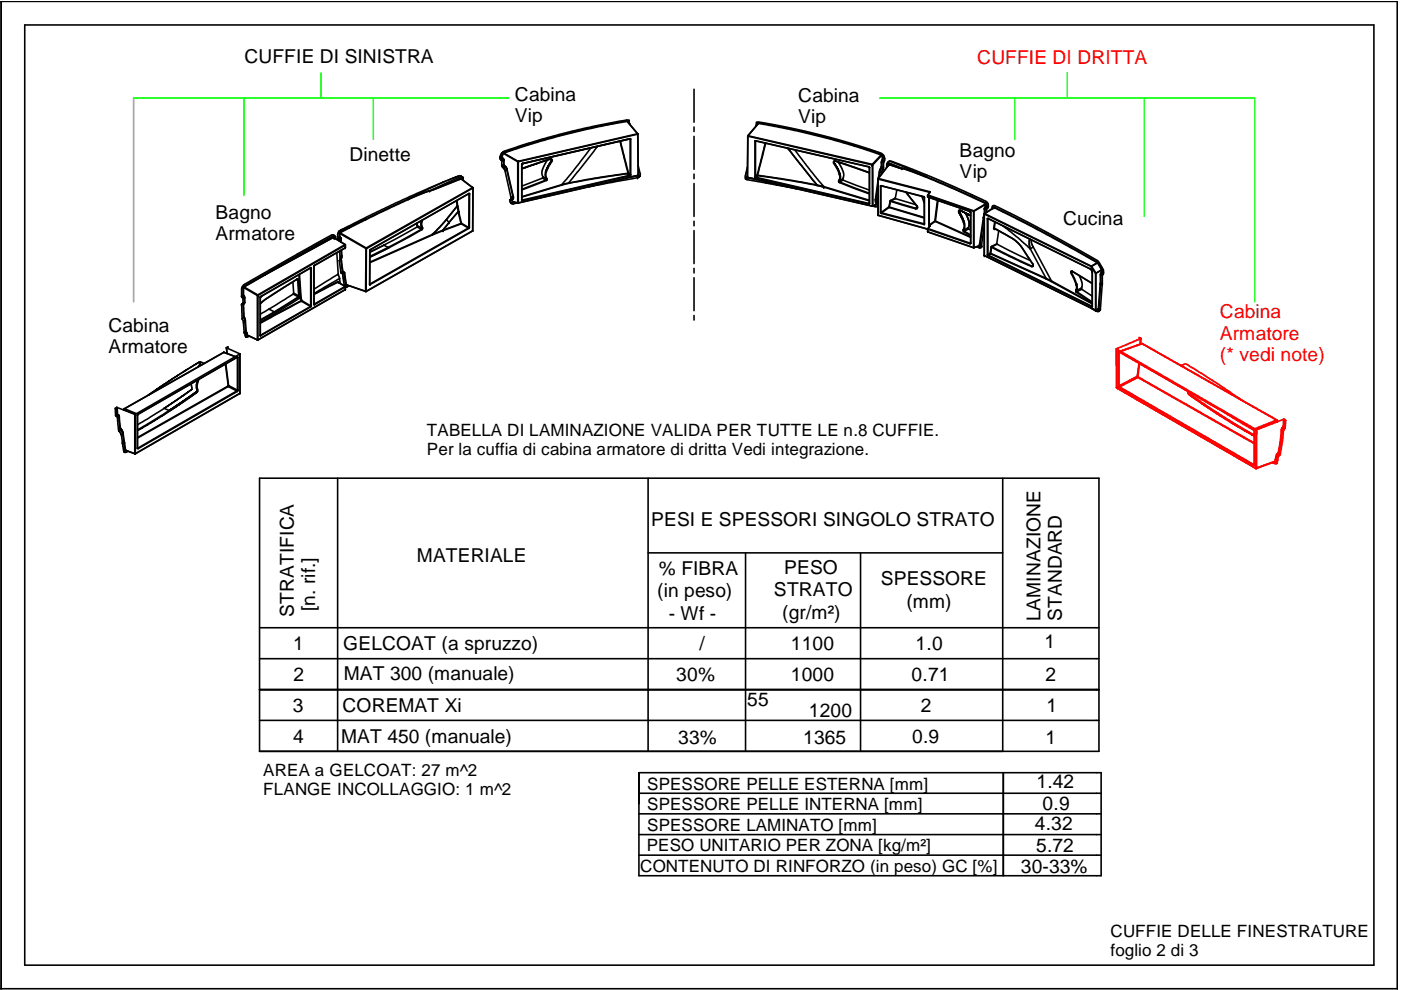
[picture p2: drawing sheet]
<svg xmlns="http://www.w3.org/2000/svg" width="297mm" height="210mm" viewBox="0 0 297 210" stroke-linecap="round" stroke-linejoin="round" font-family="sans-serif">
<g fill="none" stroke="#000" stroke-width=".34">
<path d="M93.9 38.7l-10 4.4-11.6 5.6M93.9 38.7l-7.4 3.5M97.3 38l-6.2 2.5M97.3 38l.1 .1M97.4 38.1l-6.3 2.4M97.7 37.9h.1M97.7 37.9l2.5 1.9M97.7 37.9l-.3 .2M97.8 37.4l-.4-.1-3.5 1.4M97.8 37.4l-6.7 3.1M97.8 37.4l.3 .2M97.8 37.9l2.4 1.9"/>
<path d="M97.9 37.9l-.2-.1v.1M97.9 37.9h-.1M97.9 37.9h.1M98.1 37.6l.1 .6M98.1 37.6l-.8 .4M100.2 39.8v.1M100.2 39.8h.1M100.2 39.8l-22.6 12.8M100.2 39.9h.1M100.2 39.9l-22.5 12.8M100.3 39.8v.1M100.3 39.9l-.1 9"/>
<path d="M100.3 39.8l-.1 9.1M106 33.4l.2 .5M106 33.4h.1M106 33.3v.1M106.2 33.9l.2 .3M106.3 33.3l.3 .4M106.3 33.2l-.3 .2M106.3 33.2l-.3 .1M106.3 33.2h.2M106.3 33.2v.1M106.3 33.3h.2M106.3 33.3l-.3 .1"/>
<path d="M106.4 35.1l.2 .4M106.4 34.2v.9M106.5 33.3l.1 .3M106.5 33.2v.1M106.6 35.5l.5 .7M106.6 33.7l.2 .3M106.6 33.7l-.4 .2M106.6 32.5h.1M106.6 32.5l-.3 .7M106.6 33.6l.2 .4M106.6 33.6v.1M106.7 32.5l-.2 .7"/>
<path d="M106.7 32.5l3.1 1.8M106.8 34.9h.1M106.8 34.9l.2 .4M106.8 34.9l-.4 .2M106.8 34h.1M106.8 34v.9M106.8 34l-.4 .2M106.8 32.3v.2M106.8 32.3l-.2 .2M106.8 32.5h-.1M106.8 34.9l.2 .3M106.8 32.5l3.1 1.7"/>
<path d="M107 35.3l.4 .7M107 35.3l-.4 .2M107 35.2l.4 .3 .1 .5M107 35.2l.5 .8M107 35.2v.1M107.1 36.2l1.3 5.7-.1 .3-.2 .2M107.4 36h.1M107.4 36l1.4 5.7M107.4 36l-.3 .2M107.5 36l1.3 5.7M109.8 34.3h.1M109.8 34.3v8.7"/>
<path d="M109.9 34.2l-.1 .1M109.9 34.2v.1M109.9 34.3v8.8M110.6 34.8v7.6M110.7 34.8h-.1M110.7 35.7l5.7-1.9a.39 .39 0 0 1 .6-.1 .39 .39 0 0 1 0 .6l-.7 1-.5 1.2M110.7 35.8l5.4-1.8a.66 .66 0 0 1 .9 0l-1.3 2.4M110.7 34.8v7.6M110.8 34.7l-.2 .1M110.8 34.7l-.1 .1M115 37.8l-4.3 1.7M115 37.8l.7 .4"/>
<path d="M115.1 37.5l-.1 .3M115.1 37.5l.7 .4M115.7 36.4l.1 .1M115.7 36.4l-.1 .7 .2 .8M115.7 38.2l.1 .1M115.7 38.2l-5 1.9M115.8 36.5l-.1 .9 .2 .5M115.8 38.3l-5.1 2M115.8 37.9l-.1 .3M115.9 37.9l.1 .2-.2 .2M115.9 37.9h-.1M116.1 34l-1.2 2.2v.7l.2 .6"/>
<path d="M119.1 39.2h.1M119.1 39.2l-8.4 2.5M119.1 39.2l-8.4 2.6M120.6 38.8l-1.5 .4M120.6 38.9l-1.5 .3M120.6 38.8v.1M125.3 31.4l-3.8 4.9-2.4 2.9M126.6 31.1h.1M126.6 31.1l-6 7.7M126.7 31l-.1 .1M131.4 29.9l1.8 6.8M131.5 29.9l1.8 6.8"/>
<path d="M132.9 25.6l.1 .1M132.9 25.6l-7.7 1.5-7.2 1.7-5.3 1.6-5.9 1.9M132.9 25.6l.2 .1M133 25.7l-6 1.1-9.1 2.2-5.5 1.6-5.6 1.9M133 25.7l2.2 2.7M133 25.7h.1M133.1 25.7h-.1M133.1 36.7l-7 1.1-5.5 1M133.1 36.7l.1 .1M133.2 36.8l-4.4 .6-8.2 1.5M133.2 36.7h-.1M133.2 36.7h.1"/>
<path d="M133.2 36.8l.3 .4M133.3 36.7l-.1 .1M133.3 36.7l.3 .4M133.4 25.7l.1 .5M133.4 25.7v-.2l-.5-.1-7.4 1.4-10.5 2.7-8.1 2.5-.6 .6-.3 .7M133.4 25.7h-.4M133.5 26.2l.1 .2M133.5 26.2h-.1M133.5 37.3l-22.7 5.2M133.5 29.5h.1M133.5 37.2v.1M133.5 37.2l-22.8 5.2"/>
<path d="M133.6 29.4l.1 .1M133.6 29.4v.1M133.6 29.4l-22.8 5.3M133.6 29.5l-22.9 5.2M133.6 37.1l-.1 .1M133.6 29.5h.1M133.6 29.5v7.6M133.6 37.1h.1M133.7 37.1l-.2 .2M133.7 29.5v7.6M135.2 28.4h.1M135.2 28.4l-25.3 5.8"/>
<path d="M135.2 28.4l.1 8.8M135.2 28.4l-25.3 5.9M135.3 28.4h-.1M135.3 37.2v.1M135.3 37.3l-1.2 .2M135.3 28.4v8.7M135.3 37.2h.1M135.3 35.1l.5 1.7-.2 .6-.3 .3-10.5 1.9M135.3 37.2l-25.4 5.9M135.3 37.1v.1M135.3 37.1h.1M135.3 36.9l.1 .2"/>
<path d="M135.4 37.1l-.1 .2M135.4 37.1h.1M158.4 37.5l.1 .2M158.4 37.5h.1M158.5 37.5v.1M158.5 35.5l-.5 1.9v.5l.2 .2 10.7 1.9M158.5 37.3l-.1 .2M158.5 37.7h.1M158.5 37.6l26.5 6.1M158.5 37.6h.1M158.5 28.9h.1M158.5 28.8h.1"/>
<path d="M158.5 37.7l1.3 .2M158.6 28.9l26.3 6.1M158.6 28.9h.1M158.6 28.9l-.1 8.7M158.6 28.8v.1M158.6 28.8l26.4 6M160.1 37.5l.1 .2M160.1 29.9v7.6M160.1 37.5h.1M160.2 37.5l.1 .1M160.2 29.9v7.6M160.2 29.8l-.1 .1"/>
<path d="M160.2 29.8l24 5.5M160.2 37.7l24 5.5M160.2 29.8v.1M160.3 37.6l-.1 .1M160.3 29.9h-.2M160.3 37.6l23.9 5.5M160.3 26.6l-.1 .2M160.3 26.6h.1M160.4 26.1l.1-.2h.4l6.8 1.2 7.3 1.8 5.5 1.5 6.4 2.1 .5 .6 .2 .9-.2 .2M160.4 26.1l-.1 .5M160.4 26.1l.4 .1M160.5 37.1l.1 .2"/>
<path d="M160.5 37.1l.1 .1M160.5 37.1l-.3 .4M160.6 37.2l7.5 1.1 5.1 .9M160.6 37.3l7 1 5.6 1M160.6 37.3l-.3 .3M160.6 37.2v.1M160.7 26.1h.1M160.7 26.1l.1 .1M160.8 26.2h.1M160.8 26.2l8.1 1.5 7.5 1.9 5.5 1.6 4.9 1.7M160.8 26.2l-2.2 2.6M160.9 26l7.7 1.5 5.9 1.4 5.7 1.6 6.7 2.2"/>
<path d="M160.9 26l-.1 .2M160.9 26l-.2 .1M162.3 30.3l-1.8 6.8M162.3 30.4l-1.7 6.8M167 31.5h.2zM167.2 31.5l6 7.7M167.3 31.5h-.1M168.5 31.7l3.5 4.6 2.7 3.3M173.2 39.3l1.5 .4M173.2 39.2l1.5 .4M173.2 39.2v.1M174.7 39.7l9.6 2.9"/>
<path d="M174.7 39.6v.1M174.7 39.6l9.6 2.9M176.9 34.2v.4l.7 1 .5 1.2M177.7 34.4l1.1 2.1 .1 .8-.3 .6M177.8 38.3v.2l.2 .2M177.8 38.3l.2 .1M178 38.7l6.3 2.4M178 36.9l.1 .9-.3 .5M178 38.4l.1 .2M178.1 38.6l6.2 2.4M178.1 38.6l-.1 .1M178.1 36.8l.1 .7-.2 .9"/>
<path d="M178.1 36.8l-.1 .1M178.6 37.9l.1 .3M178.6 37.9l-.6 .5M178.7 38.2l5.6 2.1M178.7 38.2l-.6 .4M184.2 35.3l.2 .3M184.2 35.3v.1M184.3 35.5l.1 .1M184.3 36.6l-6.7-2.3a.59 .59 0 0 0-.9 0l1.3 2.6M184.4 35.6v7.5M185 34.8l-.1 .2M185 35h.1"/>
<path d="M185 34.8v.2M185 35v8.7M185 35l.1 8.7M186.1 37.9l.1 .1M186.1 38.4l-.5 4M186.1 39.2l-.4 3.2M186.2 38v7.6M186.2 38l10.9 2.8M186.2 37.8h.1M186.2 37.8v.2M186.2 37.8l10.9 2.8M186.4 36.5h.1"/>
<path d="M186.4 36.5l-.2 1.3M186.5 36.5l-.1 1.1M186.5 36.5l.4 .1M186.7 39.5v5.6M186.7 39.5h.1M186.8 35.6l-.4 .9M186.8 35.6v.1M186.8 39.5v5.6M186.8 32.9h.1M186.8 35.7l-.3 .8M186.8 39.4v.1M186.8 32.9l-1.8 1.9"/>
<path d="M186.8 35.7l.4 .2M186.9 32.7l-.1 .2M186.9 32.7l.2 .2M186.9 35.3l-.1 .3M186.9 39.4l-.2 .1M186.9 34.5v.8M186.9 39.4l-.1 .1M186.9 39.4l9 2.3M186.9 36.6v.4M186.9 32.9l.2 .6M186.9 32.9l-1.9 2.1M187 35.3h-.1"/>
<path d="M187 35.3l-.2 .4M187 34l.1 .1M187 34l-.1 .5M187 34.4l-.1 .1M187 34.4l.3 .1M187 34.4v.9M187 35.3l.3 .2M187.1 32.9l.1 .6M187.1 32.9h-.2M187.1 34.1l-.1 .3M187.1 34.1l.3 .1M187.1 33.5l-.1 .5"/>
<path d="M187.2 35.9l-.3 .7M187.2 33.5l-.1 .6M187.2 33.5h-.1M187.2 33.5l.4 .1M187.3 35.5l-.1 .4M187.3 34.5v1M187.4 34.2l-.1 .3M188 34.8v.7M188 34.8l.4 .1M188.2 34.5l3 1.2M188.2 34.5l-.2 .3M188.3 34.5l2.9 1.2"/>
<path d="M188.3 34.5h-.1M188.4 34.9v.1M188.5 34.9h-.1M188.5 34.9l2.7 .8M188.5 34.9l-2.3 2.9M188.5 34.8v.1M188.5 34.8l2.7 .9M188.5 34.8l-.1 .1M188.6 34.2l.7 .1 4.3 1.6 11.1 4.7 4.4 2.1 .4 .5v.6M188.6 34.2l-.3 .3M188.6 34.2l7.9 3.3M191.2 35.7l5.3 1.9"/>
<path d="M191.2 35.7l2 .5 3.3 1.3M191.2 35.7h.1M196.5 37.6l12.5 5.6M196.5 37.5v.1M196.5 37.5l4.7 2 7.9 3.6M56.3 58.1v.1M56.3 58.2h.1M56.3 58.1l-4.6 2.6M56.3 58.2l-4.6 2.6M59.2 56.4l.1 .1M59.2 56.4l-2.9 1.7M59.3 56.5l-3 1.7"/>
<path d="M62.1 59.8l.2 2.3M63 59.2l-6.8 4.3-1 .9M63 59.2l.1 .1M63 59.2l.2 .1M63 59.2l-6.1 3.8-1.7 1.4M63 59.2h.1M63.1 59.3h.1M63.1 59.3l.2 3.4M63.2 59.3l.3 3.4M63.4 58.2l.3 4.9M63.5 58.2l.3 4.9M65.8 56.8h.1"/>
<path d="M65.9 56.8h.1M65.9 56.8v8.1M65.9 56.8l-10.6 6.1M66 56.8v8.1M66.5 56.5v8M66.6 56.5h-.1M66.6 56.5v8M66.7 56.3l-.2 .2M66.7 56.3l-.1 .2M70.7 50.3h.1M70.7 50.3l-14.4 7.9M70.7 50.3l2.5 1.6"/>
<path d="M70.7 50.3l2.4 1.6M70.8 49.9l-11.6 6.5M70.8 49.9l.1 .1M70.8 49.9l-.4-.1-1.3 .7-17.4 9.9-.5 .8v1.6M70.9 50l-11.6 6.5M70.9 50l.1 .1M71 50.1l.2 .1M71 50.1l-11.7 6.4M71.2 50.2l-.3 .2-.2-.1M71.2 50.2v.4M71.4 53.6l.3 4.5M71.6 59.7l.1 .1"/>
<path d="M71.6 59.7l.2 .1M71.6 59.7l-5 2.6M71.6 50.4l.2 .2M71.7 59.8l-5.1 2.6M71.7 59.8l1.5 .9M71.7 59.8h.1M71.7 58.1l-5.1 3.2M71.7 58.1l.3 1M71.8 50.6l.1 .3M71.8 59.8v.1M71.8 49.1l-.2 .5v.8M71.9 49.5v.7"/>
<path d="M71.9 49.5h.1M71.9 50.2l.2 .3M71.9 50.2l-.3 .2M71.9 50.2h.1M71.9 50.9v.2M72 55.2l.3 2.6M72 59.1l-5.4 3.1M72 59.1l.1 1M72 53.3l.1 1.8-.1 .1M72 49.3l-.1 .2M72 49.3l.1 .1M72 49.5v.7"/>
<path d="M72 49.5l5.6 3.2M72 50.2l.1 .2M72.1 50.5l.2 .3M72.1 49.4l-.1 .1M72.1 50.5l-.3 .1M72.1 49.4l5.5 3.2M72.1 50.4v.1M72.1 50.4l.2 .4M72.2 54.9h.1M72.3 54.9l.3 2.7M72.3 54.9h.1M72.3 54.8v.1"/>
<path d="M72.3 57.8v.1M72.3 54.8l-.3 .4M72.3 50.8h.1M72.3 50.8v.5M72.3 50.8l-.4 .1M72.3 53.1l.1 1.1M72.3 54.8l-.3 .5 .3-.5M72.3 48.7l-.5 .4M72.3 54.9l.4 2.7M72.3 57.9l.3 .1M72.3 50.8v.6M72.4 54.2l-.2 .6"/>
<path d="M72.4 54.2h.1M72.4 54.2l-.3 .5M72.4 53l.1 1.2M72.5 54.2l-.2 .7M72.6 58v.1M72.6 57.6v.1M72.6 57.6l-.3 .2M72.6 58.1l.5 2.5M72.6 57.7l.3 .1M72.6 57.7l-.3 .2M72.7 57.6l-.1 .1M72.7 57.6h-.1"/>
<path d="M72.7 57.6l.2 .1M72.9 57.8v.1M72.9 57.8l-.3 .2M72.9 57.7v.1M72.9 57.9l.4 2.5M72.9 57.7l.2 .2M72.9 57.9h.2M72.9 57.9l-.3 .2M73.1 57.9l.3 2.5M73.1 51.9l.1 .1M73.1 51.9l-18.5 10.6M73.1 51.9h.1"/>
<path d="M73.2 52v.6v-.1M73.2 51.9h.1M73.2 52.5l-6.5 3.8M73.2 52l-18.5 10.7M73.2 51.9v.1M73.2 52.5h.1M73.2 51.9v.6M74 48.3l-2.2 .8M74 48.3l-2 1M74 48.3h.1M74 48.3l-1.9 1.1M77.4 46.5l-5.1 2.2"/>
<path d="M77.4 46.5l-3.4 1.8M77.4 46.5l.1 .1M77.5 46.6l-3.5 1.7M77.6 52.7h.1M77.6 52.7l-.1 9.1M77.6 52.6l.1 .1M77.6 52.6v.1M77.7 52.7l-.1 9.1M77.7 52.7h.1M78.4 54.5l4-1.9zM78.4 53.1h.1M78.4 53.1v7.2"/>
<path d="M78.4 53.5l3-1.5zM78.4 53.1v7.1M78.5 53l-.1 .1M81.4 52l.9 .5M82.3 52.5l-3.9 1.9M82.3 52.5l.1 .1M86.5 42.2l-9.1 4.3M86.5 42.2v.1M86.5 42.3l-9 4.3M88.3 47.4l.2 .5M88.4 48.1l-7 3.9M88.4 48.1l1 .5"/>
<path d="M88.5 47.9l-.1 .2M88.5 47.9l.9 .4M89.4 48.6l-7.1 3.9M89.4 48.6v.1M89.4 46.8l-.2 1 .2 .5M89.4 48.3v.3M89.4 48.7l-7 3.9M89.5 46.7l-.1 1.1 .2 .5-.2-.5zM89.6 48.3l-.2 .4M89.6 48.3h-.2M91.1 40.5l-4.6 1.7M91.1 40.5l-4.6 1.8"/>
<path d="M91.6 49.7v.1M91.6 49.7h.1M91.6 49.7l-13.2 5.9M91.6 49.8l-13.2 5.9M93.9 48.8v.1M93.9 48.8l-2.2 .9M93.9 48.9l-2.2 .9M94.7 46.6l-3.1 3.1M94.7 46.6l.5 .6M95.2 47.2l-1.3 1.6M96.8 42.6l.1 1.1M96.9 42.5v1.2"/>
<path d="M96.9 43.7l-3.2 4-2.1 2M96.9 43.7l-2.2 2.9M96.9 43.7l.3 1.1M97.1 43.7l.2 1.1M97.2 44.9h.1M97.2 44.9l.5 2.5M97.2 44.9l-2 2.3M97.3 44.9l.5 2.4M97.7 47.4l-3.8 1.4M97.7 47.4l.1 .1M97.8 47.5l-3.9 1.4M97.8 47.5l1.5 .8"/>
<path d="M97.8 47.3v.2M97.8 47.3l-.1 .1M97.8 47.3l1.6 1M99.3 48.3l.1 .1M99.3 48.3l-20.9 11.9M99.4 41.1h.1M99.4 48.3h-.1M99.4 48.3h.1M99.4 48.4l-20.9 11.9M99.4 41.1h.2M99.4 41v.1M99.4 41l.2 .1"/>
<path d="M99.4 41.1v7.2M99.4 41l-20.9 12M99.5 48.3l-.1 .1M99.6 41.1l-.1 7.2M100.2 48.9l-22.6 12.9M100.2 48.9h.1M108.1 42.5l.4 .7 .3 .1 .9-.3M108.1 42.4v.1M108.2 42.3l-.1 .1M108.5 42.3l.1 .5M108.5 42.3l-.4 .2M108.5 42.3h.1"/>
<path d="M108.5 42.2l.1 .1M108.6 42.3l.1 .5M108.6 42.3h-.1M108.6 42.2l-.4 .2M108.6 42.8l.2 .1M108.6 42.8h.1M108.7 42.8h.1M108.7 42.8l1.1 .3M108.8 41.7v.4l-.3 .1M108.8 41.7h.1M108.8 41.7l-.4 .1M108.8 42.8v.1"/>
<path d="M108.8 41.7v.4l-.2 .2M108.9 42.8l-.1 .1M109.8 43v.1M109.8 43h.1M109.8 43.1h.1M110.6 42.4l.2 .1M110.7 42.4h-.1M110.7 42.4h.1M110.7 42.3v.1M110.7 42.4l.1 .1M184.2 43.1h.2M184.2 43.1v.1"/>
<path d="M184.3 43l-.1 .1M184.4 43.1l-.2 .1M185 43.7h.1M185.1 43.7h-.1M185.5 43.4l.1 .1M185.6 42.4v.4l.2 .1M185.6 42.4h.1M185.6 43.4v.1M185.7 43.3h.1M185.7 42.4l.1 .5M185.7 43.3l-.1 .2M185.7 43.3l-.6 .4"/>
<path d="M185.7 42.3l.4 .2M185.8 42.9l.1 .1M185.8 42.9l-.1 .4M185.9 42.9v.1M185.9 43l.2 .1M185.9 42.9l-.1 .4M186.1 42v1M186.1 43.6l-.2 .3-.8-.2M186.1 45.6h.1M186.2 45.6l10.5 3M186.2 45.6v.1M186.7 45.1l.2 .2"/>
<path d="M186.7 45.1h.1M186.8 45.1h.1M186.9 45.3l9 2.3M186.9 45.1v.2M186.9 45.1l9 2.4M188.5 43.9h.1M188.5 43.9v.1M188.5 43.9l-1.7 1.2M188.5 44l7.5 2.2M188.5 44l-1.6 1.1M188.5 43.9l7.5 2.2M188.7 42.7l-.2 1.2"/>
<path d="M188.7 42.7h.1M188.8 42.7l5.3 1.6M188.8 42.7l-.3 1.2M188.8 42.5l.1 .1M188.8 42.5l-.1 .2M188.9 42.6l5.3 1.6M188.9 42.6l-.1 .1M189.8 42l.1 .1M189.8 42l-1 .5M189.9 42.1l4.2 1.3M189.9 42.1l-1 .5M190.2 40.3l-.4 1.7"/>
<path d="M192.1 40.8l2.3 2.9M194.2 44.2l-.1 .1M194.2 44.2h.1M194.4 43.7h.1M194.4 43.7l.1 .4-.4 .2M194.5 44l-.3 .2M195.4 41.6l.6 1.5M195.9 41.7l.1 .2M195.9 41.7h.1M195.9 47.5v.1M195.9 47.5h.1M196 41.8v.1"/>
<path d="M196 47.4l-.1 .1M196 47.5l-.1 .1M196 41.9v5.6M196.7 41.4h.1M196.7 41.7h.1M196.7 49.1l9.8 3.4M196.7 41.7l9 3.1 .1 .2M196.7 41.4v.4M196.7 48.6v.6M196.7 48.6l9 3.1M196.7 41.4l9.7 3.4M196.8 48.5l-.1 .1"/>
<path d="M196.8 41.4h-.1M196.8 48.5h-.1M196.8 48.5l8.9 3.1M196.8 41.4l9.7 3.3M196.9 47.7l.2 .2M196.9 41.8v5.9M196.9 47.7h.1M197 47.7l.1 .1M197 41.9v5.8M197.1 40.8h.1M197.1 47.9h.1M197.1 40.8v.1"/>
<path d="M197.1 47.9v.1M197.1 47.8v.1M197.1 47.8l.1 .1M197.1 40.6v.2M197.1 40.6l.1 .2M197.2 47.9l-.4 .6M197.2 40.8l-.4 .6M198.2 46.9h.1M198.2 46.9l-1.2 .8M198.2 46.9l-1.1 .9M198.3 46.9l7.5 3.4M198.3 46.9h.1"/>
<path d="M198.3 46.9l7.5 3.3M198.8 42.5l-.6 4.4M198.9 42.5l-.6 4.4M203.5 44.6l-.1 .3 .5 .9 .6 1.6 .1 .9-.3 .5M204.2 48.7l.1 .1M204.2 48.7l.1 .4M204.3 48.8l.1 .2M204.3 47.4l.1 .8-.2 .5M204.3 49.1l1.5 .9M204.3 47.4h.1M204.4 49l1.4 .8M204.4 49l-.1 .1"/>
<path d="M204.7 45.2l.8 1.9v.7l-.2 .5M205.3 48.3l.1 .3-1 .4M205.3 48.3l-1 .5M205.4 48.5l.4 .3M205.7 51.6v.1M205.7 51.6h.1M205.8 45.7l-2.3-1.2-.2 .1v.5l.7 1.2 .3 1.1M205.8 45h.1M205.8 51.6l-.1 .1M205.8 45v6.6M206.4 44.8v7.7M206.4 44.8h.1"/>
<path d="M206.5 44.7v.1M206.5 44.7l-.1 .1M206.5 52.5h.1M206.5 44.8v7.7M207.6 52.2h.1M207.7 52.1h.1M207.7 51.8v.4M207.7 52.1l-1.2 .4M207.7 51.8h.1M207.8 52.1l-.1 .1M207.8 51.8v.3M207.8 51.8l.3 .1"/>
<path d="M207.8 52.1l.3 .2M207.8 52.1h.1M207.9 52.1l.2 .2M208.1 51.9v.4M208.1 52.3l-.3 .3-.7-.3M208.5 46.2h.1M208.5 46.2l-.8 5.6M208.6 46.2l.1 .1M208.6 46.2l-.8 5.6M208.7 45.3v.1M208.7 54.1v.1M208.7 45.7l-.2 .5"/>
<path d="M208.7 45.9l-.1 .3M208.7 48.2l-.6 3.7M208.7 45.3h.1M208.7 44.3h.1M208.7 54.2l23.6 11.6M208.7 44.3v1M208.7 45.4v8.8M208.7 45.4l22.6 11.1M208.8 45.3l-.1 .1M208.8 45.3l22.6 11.1M208.8 44.3l.4 .2M208.8 44.3v.9"/>
<path d="M208.9 43.9l-.2 .4M208.9 43.9l.1 .1M209 44l-.2 .3M209 44l.3 .2M209 43.2l.1 .1M209 43.2l-2.5 1.5M209.1 43.6l-.2 .3M209.1 43.1l-.1 .1M209.1 43.1l.1 .2M209.1 43.6h.1M209.1 43.3v.3M209.1 43.3l-2.6 1.5"/>
<path d="M209.1 43.3h.1M209.2 44.5v.5M209.2 43.6l-.2 .4M209.2 43.6l.3 .2M209.2 43.3v.3M209.3 54l.2 .2M209.3 44.2l-.1 .3M209.3 54h.2M209.3 46.4v7.6M209.3 46.4h.2M209.5 54v.1M209.5 54.2l22 10.8"/>
<path d="M209.5 46.4v7.6M209.5 46.3l-.2 .1M209.5 46.3v.1M209.5 46.3l21.7 10.7M209.5 54.1v.1M209.5 43.8l-.2 .4M209.5 54.1l22 10.8M209.9 53.7l.1 .1M209.9 53.7h.2M209.9 53.7l-.4 .3M210 53.8l11.7 5.3M210 53.8l-.5 .3"/>
<path d="M210.1 53.7l-.1 .1M210.1 53.7l11.7 5.3M210.1 52.5h.1M210.1 52.5l-.2 1.2M210.2 52.5l8.5 4M210.2 52.5l-.1 1.2M210.3 52.2v.1M210.3 52.2l-.2 .3M210.3 44.2a.55 .55 0 0 1 .3-.6 .55 .55 0 0 1 .7 .2l9.1 4.6 12.2 6.8 .4 .4 .8 1.3 .2 .4v.6M210.3 52.3l-.1 .2M210.3 52.3l8.5 4.1M210.3 44.2h.1"/>
<path d="M210.3 44.2v.1M210.6 44v.1M210.6 44h.2M210.7 48.4l.1 .1M210.7 48.4h.1M210.8 44l9.8 5 12 6.7M210.8 44l-2 1.3M210.8 48.4l4.1 2.3 1.2 1 2.9 4.3v.5h-.3M210.8 43.9l8.9 4.5 13 7.2M210.8 43.9v.1M210.8 43.9l-.2 .1M210.8 48.4v.1"/>
<path d="M210.8 48.5h.1M210.9 47l-.2 1.4M211 47.1l-.2 1.3M211.3 51.7l.1 .1M211.3 51.7l-1 .5M211.4 51.8l7 3.4M211.4 51.8l-1.1 .5M211.7 48.9l-.4 2.8M212.6 47.9l3.3 2.6 2.5 2.2M218.4 50.7l-.2 1.2 .2 .8-.2-.8zM218.4 52.7l3.4 6.3M218.7 50.9l-.1 .5 .5 1"/>
<path d="M218.8 56.4l-.1 .1M218.8 56.4h.1M218.9 56.4h-.1M219 56.3l-.2 .1M219.1 52.4l-.7 .3M219.1 52.4l3.8 7.2M221.7 59.1l1.2 .6M221.8 59l-.1 .1M221.8 59l1.1 .6M222.9 59.7l8.7 4.7M222.9 59.6v.1M222.9 59.6l8.7 4.7"/>
<path d="M227.2 57.5v.4l1.1 2.3M227.4 57.5l4.2 2.6M227.4 57.5l-.4 .1v.3l1.1 2.4M227.4 57.5v.1M228.9 58.4l.5 1.7-.1 1M231.2 57l.1 .1M231.2 57v.1M231.3 57.1h.1M231.3 57.1l.3 .6M231.3 56.5v.1M231.3 56.6l1 1.4M231.4 56.4l-.1 .1"/>
<path d="M231.4 56.4v.1M231.4 56.5l-.1 .1M231.4 56.5l1 1.4M231.6 57.6v.1M231.6 57.7v7.2M232.3 58h.1M232.3 58v7.8M232.4 57.9l-.1 .1M232.4 57.9v7.9M232.6 55.7l.1 .1M232.6 55.7l-1.2 .7M232.7 55.6v.2"/>
<path d="M232.7 55.6l-.1 .1M232.7 55.8l-1.3 .7M232.7 55.8l.8 1.4M232.8 55.7l.9 1.4M233.3 58.3h.1M233.3 58.3v1.8M233.4 57.9l-.1 .4M233.4 57.9l.1 .1M233.4 58.3l.3 .2M233.4 58.3v1.7M233.5 58l-.1 .3M233.5 58l.3 .2"/>
<path d="M233.5 57.7l-.1 .2M233.5 57.2l.2 .1M233.5 57.2v.5M233.5 57.7h.2M233.5 57.2l-1.1 .7M233.7 57.7l-.2 .3M233.7 57.3l-1.3 .7M233.7 57.7l.3 .2M233.7 57.3v.4M233.7 58.5v1.7M233.8 58.2l-.1 .3M234 57.9l-.2 .3"/>
<path d="M42 77.8l.5-.8v-.3l-5 3-6 4.1M42.5 76.7l.8 .3M47.4 74.7h.1M47.4 74.7l-21 12M47.5 74.7h.1M47.5 74.7l-21.1 12M47.5 74.7l2.4 .9M47.8 77.2l.6 4.5M47.9 77.1l.6 4.6M48 73.7l.2 1.2M48 73.7l2.8 1.3M48 73.7l.1 1.2"/>
<path d="M48 73.7l.3-.2 .1 .4M50.2 75.8h.1M50.3 75.7h.1M50.3 75.7l.2 .1M50.3 75.7v.1M50.3 75.7l-21 12.1M50.3 75.8h.2M50.3 75.8v6.9M50.5 75.8v6.9M50.8 75v.1M50.8 75.1l-22.1 12.7M50.9 75v8.4l-.1-8.3"/>
<path d="M51.2 62.8l.2 .3M51.2 64.6l.1 3M51.3 67.6h.1M51.4 64.4l-.2 .2M51.4 63.1l.1 .3M51.4 67.6l.2 .8M51.5 62.6l.2 .3M51.5 64.4l.1 2.7M51.5 64.3l-.1 .1M51.5 62.6l-.3 .2M51.5 61v1.6M51.5 63.4v.9"/>
<path d="M51.5 62.6h.1M51.5 61h.1M51.5 64.3l-.2 .1M51.6 64.3h.1M51.6 68.4l.2 2M51.6 64.3l.1 2.8M51.6 62.6l.1 .2M51.6 67.1l.1 .1M51.6 67.1l-.3 .5M51.6 67.1h.1M51.6 61v1.6M51.6 61l3 1.7"/>
<path d="M51.7 62.9l.1 .3M51.7 67.2l.2 .7M51.7 62.9l-.3 .2M51.7 67.2l-.3 .4M51.7 64.3h-.1M51.7 62.8v.1M51.7 62.8l.2 .4M51.7 67.1l.3 .8M51.7 67.1v.1M51.7 60.8l-.1-.1-.1 .3M51.7 60.8l-.1 .2M51.7 60.8l2.9 1.7"/>
<path d="M51.8 70.5l.1 .2M51.8 70.4v.1M51.8 64.2l-.3 .2M51.8 64.1l-.1 .1M51.8 64.1h.1M51.8 63.2v.9M51.8 64.1l-.3 .2M51.8 63.2l-.3 .2M51.8 63.2h.1M51.9 70.7v.2l.4-.2M51.9 64.1l-.2 .2M51.9 67.9h.1"/>
<path d="M51.9 63.2v.9M51.9 67.9l.2 2.4M51.9 67.9l-.3 .5M52 67.9l.2 2.4M52.1 70.3l.1 .2M52.1 70.3h.1M52.1 70.3l-.3 .1M52.1 70.3l-.3 .2M52.2 70.5l.1 .2M52.2 70.5l-.3 .2M52.2 70.3v.1M52.2 70.3h.1"/>
<path d="M52.2 70.4v.1M52.2 70.4l.2 .3M52.3 71h.1M52.3 71l.1 .1M52.3 71l-.3 .1a.4 .4 0 0 0 .3 .4 .4 .4 0 0 0 .4-.2l.1-.1M52.3 70.7v.3M52.4 70.7h-.1M52.4 70.7v.3M52.4 71v.1M52.4 71l2.2 1.1M52.4 71.1h.1M52.4 71.1l2.2 1"/>
<path d="M54.6 72.1h.1M54.6 62.7h.1M54.6 62.7v9.4M54.6 62.5v.2M54.6 62.5l.1 .2M54.7 62.7v9.4M55.2 71.1l.1 .1M55.2 63v.1M55.2 71v.1M55.2 63v8.1M55.2 71.1h.1M55.3 62.9l-.1 .2"/>
<path d="M55.3 62.9l-.1 .1M55.3 62.9h.1M55.6 62.7l-.4 .4M57 65.5l-1.8 1.1M57 65.5l1.2 .6M58.2 66.1v.1M58.2 66.1l-3 1.7M58.2 66.2l-3 1.8M62.2 62.4l-5.2 3.1M62.2 62.4l1 .5M62.3 62.1l-.1 .3M62.3 62.1l1 .6"/>
<path d="M63.2 62.9l.1 .1M63.2 62.9l-5 3.2M63.3 63l-5.1 3.2M63.3 62.7l-.1 .2M63.3 62.7h.2M63.5 62.7l-.2 .3M63.7 63.1l-8.5 5.3M63.7 63.1l.1 .7M63.7 63.1h.1M63.8 63.8l-8.6 4.6M63.8 63.8h.1M63.8 63.1l.2 .6"/>
<path d="M63.9 63.8l-8.7 4.7M63.9 63.8l1.9 1.2M64 63.7l-.2 .1M64 63.7l-.1 .1M64 63.7l1.9 1.2M65.8 65l.1 .1M65.8 65l-10.6 6.1M65.9 64.9l-.1 .1M65.9 64.9h.1M65.9 65.1l-10.6 6.1M66 64.9l-.1 .2M66.5 64.5l.2 .1"/>
<path d="M66.6 64.5h-.1M66.6 64.5h.1M66.6 64.5l.1 .1M73.1 60.7l.1 .1M73.1 60.7h.1M73.1 60.7l-6.5 3.8M73.2 60.7v.1M73.2 60.8l-6.5 3.8M73.2 61.4l-18.6 10.7M73.2 61.3h.1M73.2 60.8v.6M73.2 61.4l-18.5 10.7"/>
<path d="M73.2 60.8h.1M73.2 61.3v.1M73.2 60.8v.5M73.3 60.4l.2 .1M73.3 60.4h.1M73.4 60.4h.1M73.4 60.4l4.1 1.4M73.5 60.5h.1M73.5 60.4v.1M73.5 60.4l4.1 1.4M74 60.6l-.4 .2h-.4M77.5 61.8h.1"/>
<path d="M77.6 61.8h.1M78.4 60.3h.1M78.4 60.2l.1 .1M78.4 60.2v.1M78.4 60.2h.1M228.1 61.6h.1M228.1 61.6l.1 .4M228.1 60.3l.2 .8-.2 .5M228.2 61.6l.1 .2M228.2 62l3.4 2.2M228.3 60.2l.1 1-.2 .4M228.3 60.2l-.2 .1"/>
<path d="M228.3 61.8l3.3 2.2M228.3 61.8l-.1 .2M229.3 61.1l.1 .2M229.3 61.1l-1.1 .5M229.4 61.3l2.2 1.5M229.4 61.3l-1.1 .5M231.3 65.3l1.1 .6a.44 .44 0 0 0 .7 0v-.1M231.5 64.9v.1M231.5 64.9h.1M231.6 64.9h-.1M231.6 64.9l-.1 .1M232.7 65.7h.1"/>
<path d="M232.7 65.6l.1 .1M232.7 65.6l-.4 .2M232.8 65.5l-.1 .1M232.8 65.5l.1 .1M232.8 65.7h-.1M232.8 65.7l.3 .1M232.9 65.4l.1 .1M232.9 65.6l-.1 .1M232.9 65.4l-.1 .1M232.9 65.4h.1M232.9 65.6l.3 .1M233 65.5l-.1 .1"/>
<path d="M233 65.5l.3 .2M233 65.4v.1M233 65.4l.3 .3M233.2 65.7l-.1 .1M233.2 65.7h.1M233.3 60.3l-.4 5.1M233.3 60.3h.1M233.3 60.1v.2M233.3 65.7h.1M233.3 60h.1M233.3 60.1h.1M233.4 60.3l.3 .2"/>
<path d="M233.4 60.1v.2M233.4 60.3l-.4 5.1M233.4 60v.1M233.4 60l.3 .2M233.4 60.1l.3 .2M233.7 60.5l-.4 5.2M233.7 60.2v.3M24.5 88.1l.1 .1M24.6 88.2l.2 .1M24.7 86.4h.1M24.7 86.4l.1 1.5M24.7 86.4l-.3 .2 .1 1.5"/>
<path d="M24.8 88.3l.1 .1M24.8 87.9l.1 .1M24.8 87.9l-.3 .2M24.8 87.9h.1M24.8 86.4l.1 1.5M24.8 86.4l3.8 1.4M24.9 88.4l.2 2.7M24.9 88l.2 .1M24.9 88l-.3 .2M24.9 87.9v.1M24.9 87.9l.2 .1M25.1 88.1l.1 .1"/>
<path d="M25.1 88.1l-.3 .2M25.1 91.1l.3 .4M25.1 88v.1M25.1 88l.2 .2M25.2 88.2l.2 2.4M25.2 88.2l-.3 .2M25.2 88.2h.1M25.3 88.2l.2 2.4M25.4 91.5l.4 1M25.4 90.6l.2 .4M25.4 90.6l-.3 .5M25.4 90.6h.1"/>
<path d="M25.5 90.6l.2 .3M25.6 91l-.2 .5M25.6 91l.4 .9M25.7 90.9l-.1 .1M25.7 90.9l.3 .5 .1 .5M25.8 92.5l.1 1.2M25.9 94l.1 .1M25.9 93.7v.3M26 94.1l.3 1.7 .4 .1 .4-.2M26 94.1h.1M26 91.9l.2 1.7M26 91.9l-.2 .6"/>
<path d="M26 91.9h.1M26.1 91.9l.2 1.7M26.2 93.8l.1 .1M26.2 93.6l-.3 .1M26.2 93.8l-.3 .2M26.2 93.6v.2M26.3 93.9l.1-.1v.1M26.3 94l.2 1.5M26.3 86.7v.3M26.3 93.9v.1M26.3 93.9l-.3 .2M26.3 94l-.3 .1"/>
<path d="M26.3 93.6l.1 .2h-.2M26.3 93.6h-.1M26.4 86.7l-.1 .3M26.4 86.7h.1M26.4 86.7l-.1 .2 2.4 .9M26.4 93.9l.2 1.6M26.4 93.9l-.1 .1M26.4 86.7l2.6 1M26.5 95.5h.2M26.5 95.5h.1M26.6 95.5h.1M26.6 95.5l2 .7"/>
<path d="M26.7 95.5l1.9 .7M26.7 95.5h.1M28.6 87.8h.1M28.6 96.2h.1M28.6 87.8v8.4M28.7 96.2h.1M28.7 87.8v8.4M29.1 95l.2 .1M29.1 88.1v6.9M29.2 95h-.1M29.2 88.1h-.1M29.2 88.1v6.9"/>
<path d="M29.2 95h.1M29.2 95l.1 .1M29.3 87.8l-.2 .3M29.3 87.8l-.1 .3M34.8 86.6l-5.6 3.5M34.8 86.6l1.1 .4M35.9 87l-6.7 4.1M40.6 81.3l.1 .9-.1 .4-5.8 4M42 80.5l-.3 1.1 .1 1.4-5.9 4 5.8-4v-1.4zM42.2 80.4l-.4 1.3 .1 .9-.1 .6-5.4 3.7-7.2 4.4M48.3 81.9l.1 .1M48.3 81.9l-19.1 10.9"/>
<path d="M48.4 81.7l-.1 .2M48.4 82l1.8 .9M48.4 82l-19.2 10.9M48.4 81.7h.1M48.5 81.7l-.1 .3M48.5 81.7l1.8 1M50.2 82.9l.1 .1M50.2 82.9l-21 12.1M50.3 83l-21 12.1M50.3 82.7l-.1 .2M50.3 82.7h.2M50.5 82.7l-.2 .3"/>
<path d="M50.9 83.3l-22.2 12.9M55 101.4h178v57.9h-178zM71.6 101.4v57.9M137.4 117.2h75.2M137.4 101.4v57.9M158.1 117.2v42.1M182.5 117.2v42.1M212.6 101.4v57.9M55 133.1h178M55 139.7h178M55 146.2h178M55 152.7h178"/>
<path d="M135.5 163.8h98v21.9h-98zM135.5 168.2h98M135.5 172.6h98M135.5 177h98M212.7 163.8v21.9M135.5 181.3h98"/>
</g>
<g fill="#000">
<circle cx="106.3" cy="33.2" r=".17"/>
<circle cx="106.3" cy="33.3" r=".17"/>
<circle cx="107" cy="35.2" r=".17"/>
<circle cx="109.9" cy="34.2" r=".17"/>
<circle cx="110.8" cy="34.7" r=".17"/>
<circle cx="133.1" cy="36.7" r=".17"/>
<circle cx="133.4" cy="25.7" r=".17"/>
<circle cx="135.2" cy="37.7" r=".17"/>
<circle cx="135.3" cy="37.3" r=".17"/>
<circle cx="160.6" cy="37.2" r=".17"/>
<circle cx="167.2" cy="31.5" r=".17"/>
<circle cx="174.7" cy="39.7" r=".17"/>
<circle cx="178" cy="36.9" r=".17"/>
<circle cx="178.1" cy="36.8" r=".17"/>
<circle cx="184.9" cy="35" r=".17"/>
<circle cx="186.9" cy="36.6" r=".17"/>
<circle cx="188.4" cy="35" r=".17"/>
<circle cx="191.2" cy="35.7" r=".17"/>
<circle cx="63" cy="59.2" r=".17"/>
<circle cx="70.9" cy="50.4" r=".17"/>
<circle cx="71.7" cy="58.1" r=".17"/>
<circle cx="71.8" cy="59.8" r=".17"/>
<circle cx="73.2" cy="52" r=".17"/>
<circle cx="73.2" cy="52.5" r=".17"/>
<circle cx="91.1" cy="40.5" r=".17"/>
<circle cx="93.9" cy="48.8" r=".17"/>
<circle cx="93.9" cy="48.9" r=".17"/>
<circle cx="95.2" cy="47.2" r=".17"/>
<circle cx="96.9" cy="43.7" r=".17"/>
<circle cx="97" cy="43.7" r=".17"/>
<circle cx="97.2" cy="44.9" r=".17"/>
<circle cx="97.3" cy="44.9" r=".17"/>
<circle cx="99.4" cy="41.1" r=".17"/>
<circle cx="110.7" cy="42.4" r=".17"/>
<circle cx="186.1" cy="43" r=".17"/>
<circle cx="197.1" cy="47.9" r=".17"/>
<circle cx="197.1" cy="47.8" r=".17"/>
<circle cx="205.7" cy="44.8" r=".17"/>
<circle cx="207.8" cy="52.1" r=".17"/>
<circle cx="208.7" cy="45.7" r=".17"/>
<circle cx="208.7" cy="45.4" r=".17"/>
<circle cx="208.7" cy="54.2" r=".17"/>
<circle cx="219" cy="56" r=".17"/>
<circle cx="231.6" cy="57.5" r=".17"/>
<circle cx="51.2" cy="64.6" r=".17"/>
<circle cx="51.2" cy="62.8" r=".17"/>
<circle cx="51.6" cy="64.3" r=".17"/>
<circle cx="51.7" cy="64.3" r=".17"/>
<circle cx="52.4" cy="71.1" r=".17"/>
<circle cx="54.7" cy="62.7" r=".17"/>
<circle cx="55.2" cy="71.1" r=".17"/>
<circle cx="63.8" cy="63.8" r=".17"/>
<circle cx="66.6" cy="64.5" r=".17"/>
<circle cx="73.2" cy="61.3" r=".17"/>
<circle cx="73.2" cy="60.8" r=".17"/>
<circle cx="78.4" cy="60.2" r=".17"/>
<circle cx="228.1" cy="60.3" r=".17"/>
<circle cx="228.3" cy="60.2" r=".17"/>
<circle cx="232.3" cy="65.8" r=".17"/>
<circle cx="232.7" cy="65.6" r=".17"/>
<circle cx="232.8" cy="65.7" r=".17"/>
<circle cx="26.4" cy="93.8" r=".17"/>
<circle cx="50.8" cy="83.4" r=".17"/>
</g>
<g fill="none" stroke="#f00" stroke-width=".38">
<path d="M237.1 74.5l28.7 16.5 .2 .2-.1 7.4-28.6-16.5-.2-.2zM241.1 79.8h.2M241.3 79.8v.1M241.3 79.9l24.6 14.2M241.3 79.9l24.6 14M241.6 77.1l-.3 2.7M242.2 72.9l28.5 16.2M251.5 77.2l6.7 4.2 4.9 3.4M236.7 82.1l.1 .1M236.8 82.2v.1M236.8 82.2l-.1-8.2 29.6 17.1v8.1M236.8 82.3h.1"/>
<path d="M236.8 82.3l29.4 17M251.9 83l-.1 .3 .3 .4 3.9 2.7 5.3 3.4 4.6 2.7M252 83.1v.3l.6 .4 4.3 3 5 3.2 4 2.3-4-2.3-5.1-3.3-4.6-3.1-.2-.2zM259.8 87.6l6.1 3.7M266.2 99.3h.1M266.3 99.2h.1M266.3 99.2l-.1 .1M266.4 99.2v.1M270.3 97.9h.1M270.4 97.8l-.1 .1M270.4 97.8h.1M270.4 97.8l-4 1.4"/>
<path d="M270.5 97.8l-.2 .1M270.5 96.8l-.1 1M270.5 96.8h.2M270.7 96.8l-.2 1M270.7 89.1h.1M270.7 96.8l.3 .2M270.9 96.2l.1 .1M270.9 96.2l-.4 .6M271 97l-.2 1.1-.2 .2-.7-.3M271 96.3l-.3 .5M271 96.3l.3 .2M271.1 96.1l-.2 .1"/>
<path d="M271.1 96.1l-.1 .2M271.1 96.1l.3 .2M271.3 96.5l-.3 .5M271.4 96.3l-.1 .2M271.8 91.2l-.7 4.9M271.8 91.2l.3 .2M272 90.6l-.3 .3v.2l.1 .1M272 90.6h.1M272.1 90.6l-.3 .6M272.1 90.6l.3 .2M272.1 91.4l-.7 4.9M272.2 90.5l-.2 .1"/>
<path d="M272.2 90.5l.3 .1-.1 .2M272.2 90.5l-.1 .1M272.4 90.8l-.3 .6"/>
</g>
<circle cx="270.8" cy="89.3" r=".19" fill="#f00"/>
<g fill="none" stroke="#f00" stroke-width=".38">
<path d="M237.1 74.6h.1M237.2 74.5v.1M237.2 74.5l28.6 16.5M237.3 74.5l-.1 7.3M237.3 74.6h-.1M241.1 79.8l.2 .2-3.9 2M241.1 79.8l-3.9 2M241.5 77l-.4 2.8M241.8 71.8v1.2l.1-1.2M241.8 71.8h.1M241.8 71.8l-.2-.2-.1 .4M241.8 71.8l-5.1 2.2 .1 8.3 29.5 17.1 4-1.5"/>
<path d="M242.1 72.9l28.6 16.2M242.1 72.9l-4.6 1.6M242.1 72.9l-4.5 1.6M251.3 77.1l-.9 .4M237.1 81.8h.1M237.2 81.8l.2 .2M237.4 82l-.1 .1M237.4 82l28.4 16.5M265.8 98.5v.1M265.8 91l.1 .3M265.8 91h.1M265.9 98.5h-.1"/>
<path d="M265.9 98.4l-.1 .1M265.9 91.3v7.2M265.9 91.3h.1M266.4 91.1v8.1M270.5 96.8l-.1 1M270.7 89.1l.1 .2M270.7 89.1l-4.7 1.8M270.8 89.3v.2M270.8 89.3l-4.5 1.8h.1M271.7 91.1l-.7 5M272.2 88.9l-.1 1.5M272.2 88.9h.1"/>
<path d="M272.2 88.9l-5.8 2.2M272.3 88.9l-.1 1.6M272.3 88.9l.3 .2-.1 1.5"/>
</g>
<g fill="none" stroke="#000" stroke-width=".34">
<path d="M.1 .3h296.3M.3 .3v209.3M5.2 5.3h286.1v199.3h-286.1zM147.1 18.9v7M296.3 .3v209.3M147.1 26.9v1M147.1 28.9v7M147.1 36.9v1M147.1 38.9v7M158.5 37.6l26.5 6.1 .7-.3M160.2 29.9l24 5.5 .1 7.7M160.8 26.1l-2.3 2.7v8.8"/>
<path d="M176.9 34.2l1.8 .5 5.6 2M178.1 36.8l-.1 .1M186.8 39.4l9.1 2.3 .1 5.8M188.4 34.9l-2.3 3v7.7l10.6 3M147.1 46.9v1M147.1 48.9v7M147.1 56.9v1M147.1 58.9v7M185.8 42.9l.3 .1M192 40.7l1.5 2a2.13 2.13 0 0 1 1 1.3l-.2 .2M197.1 47.9l-.4 .6v.7l9.7 3.3 1.3-.4M197.1 40.8l-.4 .6v.4l9.1 3.2-.1 6.6"/>
<path d="M203.5 44.6l2.3 1.1M204.5 47.3l-.1 .1M208.7 45.3v8.9l23.6 11.6 .4-.1M208.7 45.3h.1M209.5 46.4l21.8 10.7 .3 .4v7.4M210.7 44l-2 1.3M210.8 48.4l4.6 2.7 1.5 1.8 2.1 3.1-.1 .4M227.2 57.5l4.4 2.6M147.1 66.9v1M228.3 60.2l-.1 .1M.1 209.6h296.3"/>
</g>
<g fill="#000">
<circle cx="184.3" cy="43.1" r=".17"/>
<circle cx="185.8" cy="42.9" r=".17"/>
<circle cx="186.1" cy="43" r=".17"/>
<circle cx="196" cy="47.5" r=".17"/>
<circle cx="210.7" cy="44" r=".17"/>
<circle cx="210.8" cy="48.5" r=".17"/>
<circle cx="227.2" cy="57.5" r=".17"/>
<circle cx="231.6" cy="64.9" r=".17"/>
<circle cx="232.7" cy="65.7" r=".17"/>
</g>
<path d="M68.1 15.4v5.4M226.3 15.4v5.4M51.7 20.8v20.6M79.2 20.8v8.7M107.9 20.8h-79.6v43.2M186.5 20.8h79.5v43.2M215.2 20.8v8.7M242.6 20.8v25.1" fill="none" stroke="#0f0" stroke-width=".3"/>
<g font-size="4.1">
<text x="51.9" y="13.4">CUFFIE DI SINISTRA</text>
<text x="109.2" y="21.4">Cabina</text>
<text x="169.2" y="21.6">Cabina</text>
<text x="109.2" y="25.9">Vip</text>
<text x="169.2" y="26.1">Vip</text>
<text x="74.1" y="34.2">Dinette</text>
<text x="203.5" y="33.2">Bagno</text>
<text x="203.5" y="37.7">Vip</text>
<text x="45.7" y="46.4">Bagno</text>
<text x="225.4" y="47.7">Cucina</text>
<text x="45.7" y="50.9">Armatore</text>
<text x="23" y="70.3">Cabina</text>
<text x="23" y="74.8">Armatore</text>
<text x="138" y="111.5">PESI E SPESSORI SINGOLO STRATO</text>
<text x="88.4" y="119.3">MATERIALE</text>
<text x="139.7" y="121.8">% FIBRA</text>
<text x="166.2" y="121.6">PESO</text>
<text x="186.7" y="124">SPESSORE</text>
<text x="62.3" y="130.8" transform="rotate(-90 62.3 130.8)">STRATIFICA</text>
<text x="66.8" y="129.6" transform="rotate(-90 66.8 129.6)">[n. rif.]</text>
<text x="139.4" y="126.5">(in peso)</text>
<text x="141.8" y="131.5">- Wf -</text>
<text x="164.1" y="126.4">STRATO</text>
<text x="165.9" y="131.3">(gr/m²)</text>
<text x="192.2" y="128.9">(mm)</text>
<text x="220.6" y="131.7" transform="rotate(-90 220.6 131.7)">LAMINAZIONE</text>
<text x="225.1" y="131.7" transform="rotate(-90 225.1 131.7)">STANDARD</text>
<text x="62.1" y="137.8">1</text>
<text x="72.8" y="137.8">GELCOAT (a spruzzo)</text>
<text x="148.3" y="137.8">/</text>
<text x="167.7" y="137.8">1100</text>
<text x="194.1" y="137.8">1.0</text>
<text x="221.5" y="137.4">1</text>
<text x="62.2" y="144.4">2</text>
<text x="72.9" y="144.2">MAT 300 (manuale)</text>
<text x="143.4" y="144.4">30%</text>
<text x="158.4" y="149.7">55</text>
<text x="167.7" y="144.4">1000</text>
<text x="193.3" y="144.4">0.71</text>
<text x="221.7" y="144.4">2</text>
<text x="62.1" y="151">3</text>
<text x="72.6" y="151">COREMAT Xi</text>
<text x="171.5" y="152.1">1200</text>
<text x="195.2" y="151">2</text>
<text x="221.9" y="150.9">1</text>
<text x="62.2" y="157.6">4</text>
<text x="72.3" y="157.5">MAT 450 (manuale)</text>
<text x="143.8" y="157.6">33%</text>
<text x="170.3" y="157.8">1365</text>
<text x="193.4" y="157.5">0.9</text>
<text x="221.7" y="157.6">1</text>
<text x="219.7" y="167.2">1.42</text>
<text x="221.1" y="171.7">0.9</text>
<text x="219.4" y="175.9">4.32</text>
<text x="216.4" y="185">30-33%</text>
<text x="219.7" y="180.6">5.72</text>
</g>
<g font-size="4.1" fill="#f00">
<text x="207.2" y="13.5">CUFFIE DI DRITTA</text>
<text x="258.7" y="67.5">Cabina</text>
<text x="258.7" y="72">Armatore</text>
<text x="258.7" y="76.5">(* vedi note)</text>
</g>
<g font-size="3.6">
<text x="90.5" y="92.5">TABELLA DI LAMINAZIONE VALIDA PER TUTTE LE n.8 CUFFIE.</text>
<text x="90.5" y="96.5">Per la cuffia di cabina armatore di dritta Vedi integrazione.</text>
<text x="55.8" y="164.5">AREA a GELCOAT: 27 m^2</text>
<text x="137.2" y="167.6">SPESSORE PELLE ESTERNA [mm]</text>
<text x="55.8" y="168.5">FLANGE INCOLLAGGIO: 1 m^2</text>
<text x="137.2" y="171.8">SPESSORE PELLE INTERNA [mm]</text>
<text x="137.2" y="176.1">SPESSORE LAMINATO [mm]</text>
<text x="135.7" y="185">CONTENUTO DI RINFORZO (in peso) GC [%]</text>
<text x="137.1" y="180.4">PESO UNITARIO PER ZONA [kg/m²]</text>
<text x="235.5" y="198.7">CUFFIE DELLE FINESTRATURE</text>
<text x="235.5" y="202.7">foglio 2 di 3</text>
</g>
</svg>
